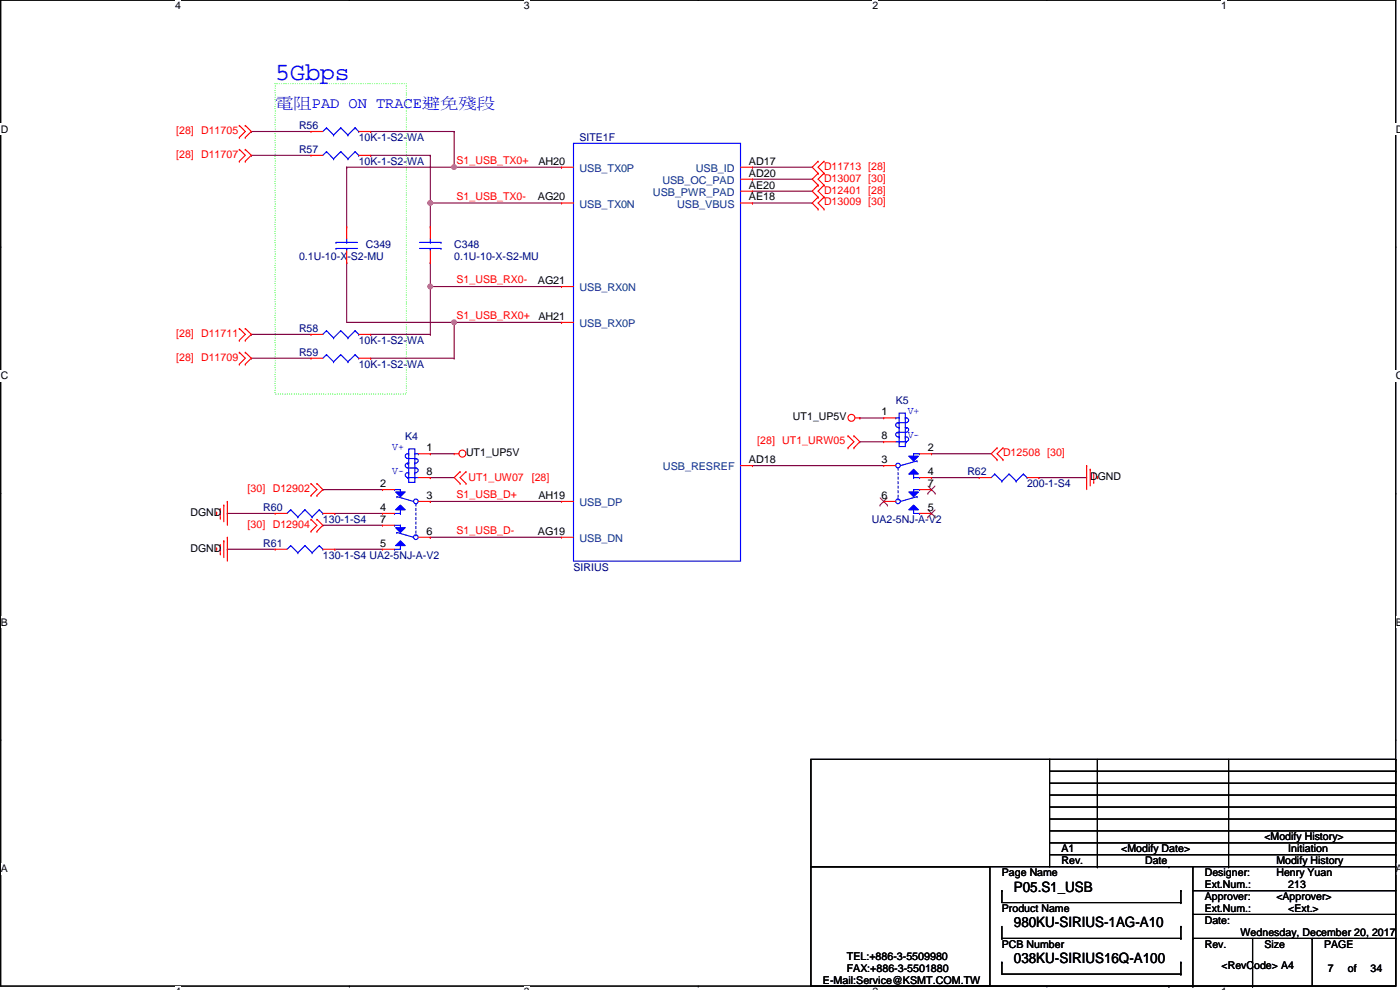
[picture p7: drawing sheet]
<svg xmlns="http://www.w3.org/2000/svg" width="420mm" height="297mm" viewBox="0 0 420 297" stroke-linecap="round" stroke-linejoin="round" font-family="sans-serif">
<path d="M.2 0h418.7v295.9h-418.7z" fill="none" stroke="#000" stroke-width=".34"/>
<g fill="#fff">
<path d="M52.5 0h1.8v3.5h-1.8z"/>
<path d="M52.5 295.9h1.8v1.2h-1.8z"/>
</g>
<g fill="#000">
<circle cx="104.8" cy="0" r=".17"/>
<circle cx="104.8" cy="295.9" r=".17"/>
</g>
<g fill="#fff">
<path d="M157.2 0h1.7v3.5h-1.7z"/>
<path d="M157.2 295.9h1.7v1.2h-1.7z"/>
</g>
<g fill="#000">
<circle cx="209.5" cy="0" r=".17"/>
<circle cx="209.5" cy="295.9" r=".17"/>
</g>
<g fill="#fff">
<path d="M261.9 0h1.7v3.5h-1.7z"/>
<path d="M261.9 295.9h1.7v1.2h-1.7z"/>
</g>
<g fill="#000">
<circle cx="314.2" cy="0" r=".17"/>
<circle cx="314.2" cy="295.9" r=".17"/>
</g>
<g fill="#fff">
<path d="M366.5 0h1.7v3.5h-1.7z"/>
<path d="M366.5 295.9h1.7v1.2h-1.7z"/>
<path d="M.2 37h2.2v3.5h-2.2z"/>
<path d="M418.9 37h1.3v3.5h-1.3z"/>
<path d="M.2 111h2.2v3.4h-2.2z"/>
<path d="M418.9 111h1.3v3.4h-1.3z"/>
</g>
<g fill="#000">
<circle cx=".2" cy="74" r=".17"/>
<circle cx="418.9" cy="74" r=".17"/>
</g>
<g fill="#fff">
<path d="M.2 184.9h2.1v3.5h-2.1z"/>
<path d="M418.9 184.9h1.3v3.5h-1.3z"/>
</g>
<g fill="#000">
<circle cx=".2" cy="148" r=".17"/>
<circle cx="418.9" cy="148" r=".17"/>
</g>
<g fill="#fff">
<path d="M.2 258.9h2.1v3.4h-2.1z"/>
<path d="M418.9 258.9h1.3v3.4h-1.3z"/>
</g>
<g fill="#000">
<circle cx=".2" cy="221.9" r=".17"/>
<circle cx="418.9" cy="221.9" r=".17"/>
</g>
<path d="M82.6 25.1h39.4v93.1h-39.4z" fill="none" stroke="#0f0" stroke-width=".34" stroke-dasharray="0 .7"/>
<path d="M129.1 86v14.3" fill="none" stroke="#800040" stroke-width=".34"/>
<circle cx="129.1" cy="100.3" r=".17" fill="#800040"/>
<path d="M111.2 100.3h17.9" fill="none" stroke="#800040" stroke-width=".34"/>
<circle cx="111.2" cy="100.3" r=".17" fill="#800040"/>
<path d="M136.3 96.7v10.8" fill="none" stroke="#800040" stroke-width=".34"/>
<circle cx="136.3" cy="107.5" r=".17" fill="#800040"/>
<path d="M111.2 107.5h25.1" fill="none" stroke="#800040" stroke-width=".34"/>
<circle cx="111.2" cy="107.5" r=".17" fill="#800040"/>
<path d="M136.3 96.7h32.2" fill="none" stroke="#800040" stroke-width=".34"/>
<circle cx="168.5" cy="96.7" r=".17" fill="#800040"/>
<path d="M129.1 46.6v14.3" fill="none" stroke="#800040" stroke-width=".34"/>
<circle cx="129.1" cy="46.6" r=".17" fill="#800040"/>
<path d="M111.2 46.6h17.9" fill="none" stroke="#800040" stroke-width=".34"/>
<circle cx="111.2" cy="46.6" r=".17" fill="#800040"/>
<path d="M136.3 39.5v10.7" fill="none" stroke="#800040" stroke-width=".34"/>
<circle cx="136.3" cy="39.5" r=".17" fill="#800040"/>
<path d="M111.2 39.5h25.1" fill="none" stroke="#800040" stroke-width=".34"/>
<circle cx="111.2" cy="39.5" r=".17" fill="#800040"/>
<path d="M136.3 50.2h32.2" fill="none" stroke="#800040" stroke-width=".34"/>
<circle cx="168.5" cy="50.2" r=".17" fill="#800040"/>
<path d="M75.4 39.5h17.9" fill="none" stroke="#800040" stroke-width=".34"/>
<circle cx="75.4" cy="39.5" r=".17" fill="#800040"/>
<path d="M75.4 100.3h17.9" fill="none" stroke="#800040" stroke-width=".34"/>
<circle cx="75.4" cy="100.3" r=".17" fill="#800040"/>
<path d="M75.4 46.6h17.9" fill="none" stroke="#800040" stroke-width=".34"/>
<circle cx="75.4" cy="46.6" r=".17" fill="#800040"/>
<path d="M75.4 107.5h17.9" fill="none" stroke="#800040" stroke-width=".34"/>
<circle cx="75.4" cy="107.5" r=".17" fill="#800040"/>
<path d="M129.1 60.9h39.4" fill="none" stroke="#800040" stroke-width=".34"/>
<circle cx="129.1" cy="60.9" r=".17" fill="#800040"/>
<circle cx="129.1" cy="60.9" r=".7" fill="#f0f"/>
<circle cx="129.1" cy="60.9" r=".7" fill="none" stroke="#f0f" stroke-width=".34"/>
<path d="M129.1 60.9v7.2" fill="none" stroke="#800040" stroke-width=".34"/>
<circle cx="129.1" cy="60.9" r=".17" fill="#800040"/>
<path d="M129.1 78.8v7.2" fill="none" stroke="#800040" stroke-width=".34"/>
<circle cx="129.1" cy="78.8" r=".17" fill="#800040"/>
<path d="M129.1 86h39.4" fill="none" stroke="#800040" stroke-width=".34"/>
<circle cx="129.1" cy="86" r=".17" fill="#800040"/>
<circle cx="129.1" cy="86" r=".7" fill="#f0f"/>
<circle cx="129.1" cy="86" r=".7" fill="none" stroke="#f0f" stroke-width=".34"/>
<path d="M104 50.2v17.9" fill="none" stroke="#800040" stroke-width=".34"/>
<circle cx="104" cy="50.2" r=".17" fill="#800040"/>
<path d="M104 78.8v17.9" fill="none" stroke="#800040" stroke-width=".34"/>
<circle cx="104" cy="78.8" r=".17" fill="#800040"/>
<path d="M104 96.7h32.3" fill="none" stroke="#800040" stroke-width=".34"/>
<circle cx="136.3" cy="96.7" r=".17" fill="#800040"/>
<circle cx="136.3" cy="96.7" r=".7" fill="#f0f"/>
<circle cx="136.3" cy="96.7" r=".7" fill="none" stroke="#f0f" stroke-width=".34"/>
<path d="M104 50.2h32.3" fill="none" stroke="#800040" stroke-width=".34"/>
<circle cx="136.3" cy="50.2" r=".17" fill="#800040"/>
<circle cx="136.3" cy="50.1" r=".7" fill="#f0f"/>
<circle cx="136.3" cy="50.1" r=".7" fill="none" stroke="#f0f" stroke-width=".34"/>
<path d="M96.9 146.9h17.9" fill="none" stroke="#800040" stroke-width=".34"/>
<circle cx="96.9" cy="146.9" r=".17" fill="#800040"/>
<path d="M129.1 143.3h7.2" fill="none" stroke="#800040" stroke-width=".34"/>
<circle cx="129.1" cy="143.3" r=".17" fill="#800040"/>
<path d="M129.1 136.1h7.2" fill="none" stroke="#800040" stroke-width=".34"/>
<circle cx="129.1" cy="136.1" r=".17" fill="#800040"/>
<path d="M129.1 150.5h39.4" fill="none" stroke="#800040" stroke-width=".34"/>
<circle cx="129.1" cy="150.5" r=".17" fill="#800040"/>
<path d="M68.2 154.1h14.4" fill="none" stroke="#800040" stroke-width=".34"/>
<circle cx="68.2" cy="154.1" r=".17" fill="#800040"/>
<path d="M100.5 154.1h14.3" fill="none" stroke="#800040" stroke-width=".34"/>
<circle cx="100.5" cy="154.1" r=".17" fill="#800040"/>
<path d="M68.2 164.8h14.4" fill="none" stroke="#800040" stroke-width=".34"/>
<circle cx="68.2" cy="164.8" r=".17" fill="#800040"/>
<path d="M100.5 164.8h14.3" fill="none" stroke="#800040" stroke-width=".34"/>
<circle cx="100.5" cy="164.8" r=".17" fill="#800040"/>
<path d="M129.1 161.2h39.4" fill="none" stroke="#800040" stroke-width=".34"/>
<circle cx="129.1" cy="161.2" r=".17" fill="#800040"/>
<path d="M96.9 157.6h17.9" fill="none" stroke="#800040" stroke-width=".34"/>
<circle cx="96.9" cy="157.6" r=".17" fill="#800040"/>
<path d="M225.8 50.2h17.9" fill="none" stroke="#800040" stroke-width=".34"/>
<circle cx="225.8" cy="50.2" r=".17" fill="#800040"/>
<path d="M225.8 53.8h17.9" fill="none" stroke="#800040" stroke-width=".34"/>
<circle cx="225.8" cy="53.8" r=".17" fill="#800040"/>
<path d="M225.8 57.4h17.9" fill="none" stroke="#800040" stroke-width=".34"/>
<circle cx="225.8" cy="57.4" r=".17" fill="#800040"/>
<path d="M225.8 60.9h17.9" fill="none" stroke="#800040" stroke-width=".34"/>
<circle cx="225.8" cy="60.9" r=".17" fill="#800040"/>
<path d="M279.6 136.1h17.9" fill="none" stroke="#800040" stroke-width=".34"/>
<circle cx="279.6" cy="136.1" r=".17" fill="#800040"/>
<path d="M258.1 125.4h7.1" fill="none" stroke="#800040" stroke-width=".34"/>
<circle cx="258.1" cy="125.4" r=".17" fill="#800040"/>
<path d="M258.1 132.5h7.1" fill="none" stroke="#800040" stroke-width=".34"/>
<circle cx="258.1" cy="132.5" r=".17" fill="#800040"/>
<path d="M225.8 139.7h39.4" fill="none" stroke="#800040" stroke-width=".34"/>
<circle cx="225.8" cy="139.7" r=".17" fill="#800040"/>
<path d="M279.6 143.3h14.3" fill="none" stroke="#800040" stroke-width=".34"/>
<circle cx="279.6" cy="143.3" r=".17" fill="#800040"/>
<path d="M311.8 143.3h14.3" fill="none" stroke="#800040" stroke-width=".34"/>
<circle cx="311.8" cy="143.3" r=".17" fill="#800040"/>
<path d="M136.3 136.1h1.4" fill="none" stroke="#f00" stroke-width=".34"/>
<circle cx="136.3" cy="136.1" r=".17" fill="#f00"/>
<g fill="none" stroke="#f00" stroke-width=".34">
<path d="M68.2 150.5v7.1"/>
<circle cx="138.8" cy="136.1" r="1.05"/>
</g>
<circle cx="68.2" cy="150.5" r=".17" fill="#f00"/>
<path d="M67.2 151.6v4.9" fill="none" stroke="#f00" stroke-width=".34"/>
<circle cx="67.2" cy="151.6" r=".17" fill="#f00"/>
<path d="M66.1 152.6v2.9" fill="none" stroke="#f00" stroke-width=".34"/>
<circle cx="66.1" cy="155.5" r=".17" fill="#f00"/>
<path d="M65 153.7v.7" fill="none" stroke="#f00" stroke-width=".34"/>
<circle cx="65" cy="153.7" r=".17" fill="#f00"/>
<path d="M68.2 161.2v7.2" fill="none" stroke="#f00" stroke-width=".34"/>
<circle cx="68.2" cy="161.2" r=".17" fill="#f00"/>
<path d="M67.2 162.3v5" fill="none" stroke="#f00" stroke-width=".34"/>
<circle cx="67.2" cy="162.3" r=".17" fill="#f00"/>
<path d="M66.1 163.4v2.8" fill="none" stroke="#f00" stroke-width=".34"/>
<circle cx="66.1" cy="166.2" r=".17" fill="#f00"/>
<path d="M65 164.4v.7" fill="none" stroke="#f00" stroke-width=".34"/>
<circle cx="65" cy="164.4" r=".17" fill="#f00"/>
<path d="M256.6 125.4h1.5" fill="none" stroke="#f00" stroke-width=".34"/>
<circle cx="258.1" cy="125.4" r=".17" fill="#f00"/>
<g fill="none" stroke="#f00" stroke-width=".34">
<path d="M326.1 139.7v7.2"/>
<circle cx="255.5" cy="125.4" r="1.04"/>
</g>
<circle cx="326.1" cy="139.7" r=".17" fill="#f00"/>
<path d="M327.2 140.8v5" fill="none" stroke="#f00" stroke-width=".34"/>
<circle cx="327.2" cy="140.8" r=".17" fill="#f00"/>
<path d="M328.2 141.9v2.8" fill="none" stroke="#f00" stroke-width=".34"/>
<circle cx="328.2" cy="144.7" r=".17" fill="#f00"/>
<path d="M329.3 143v.6" fill="none" stroke="#f00" stroke-width=".34"/>
<circle cx="329.3" cy="143" r=".17" fill="#f00"/>
<path d="M73.6 37.6l1.8 1.9" fill="none" stroke="#f00" stroke-width=".34"/>
<circle cx="73.6" cy="37.6" r=".17" fill="#f00"/>
<path d="M75.4 39.5l-1.8 1.7" fill="none" stroke="#f00" stroke-width=".34"/>
<circle cx="73.6" cy="41.2" r=".17" fill="#f00"/>
<path d="M73.6 39.5l-1.8 1.7" fill="none" stroke="#f00" stroke-width=".34"/>
<circle cx="71.8" cy="41.2" r=".17" fill="#f00"/>
<path d="M71.8 37.6l1.8 1.9" fill="none" stroke="#f00" stroke-width=".34"/>
<circle cx="71.8" cy="37.6" r=".17" fill="#f00"/>
<path d="M73.6 105.7l1.8 1.8" fill="none" stroke="#f00" stroke-width=".34"/>
<circle cx="73.6" cy="105.7" r=".17" fill="#f00"/>
<path d="M75.4 107.5l-1.8 1.8" fill="none" stroke="#f00" stroke-width=".34"/>
<circle cx="73.6" cy="109.3" r=".17" fill="#f00"/>
<path d="M73.6 107.5l-1.8 1.8" fill="none" stroke="#f00" stroke-width=".34"/>
<circle cx="71.8" cy="109.3" r=".17" fill="#f00"/>
<path d="M71.8 105.7l1.8 1.8" fill="none" stroke="#f00" stroke-width=".34"/>
<circle cx="71.8" cy="105.7" r=".17" fill="#f00"/>
<path d="M95.1 145.1l1.8 1.8" fill="none" stroke="#f00" stroke-width=".34"/>
<circle cx="95.1" cy="145.1" r=".17" fill="#f00"/>
<path d="M96.9 146.9l-1.8 1.8" fill="none" stroke="#f00" stroke-width=".34"/>
<circle cx="95.1" cy="148.7" r=".17" fill="#f00"/>
<path d="M95.1 146.9l-1.8 1.8" fill="none" stroke="#f00" stroke-width=".34"/>
<circle cx="93.3" cy="148.7" r=".17" fill="#f00"/>
<path d="M93.3 145.1l1.8 1.8" fill="none" stroke="#f00" stroke-width=".34"/>
<circle cx="93.3" cy="145.1" r=".17" fill="#f00"/>
<path d="M73.6 44.8l1.8 1.8" fill="none" stroke="#f00" stroke-width=".34"/>
<circle cx="73.6" cy="44.8" r=".17" fill="#f00"/>
<path d="M75.4 46.6l-1.8 1.8" fill="none" stroke="#f00" stroke-width=".34"/>
<circle cx="73.6" cy="48.4" r=".17" fill="#f00"/>
<path d="M73.6 46.6l-1.8 1.8" fill="none" stroke="#f00" stroke-width=".34"/>
<circle cx="71.8" cy="48.4" r=".17" fill="#f00"/>
<path d="M71.8 44.8l1.8 1.8" fill="none" stroke="#f00" stroke-width=".34"/>
<circle cx="71.8" cy="44.8" r=".17" fill="#f00"/>
<path d="M73.6 98.6l1.8 1.7" fill="none" stroke="#f00" stroke-width=".34"/>
<circle cx="73.6" cy="98.6" r=".17" fill="#f00"/>
<path d="M75.4 100.3l-1.8 1.8" fill="none" stroke="#f00" stroke-width=".34"/>
<circle cx="73.6" cy="102.1" r=".17" fill="#f00"/>
<path d="M73.6 100.3l-1.8 1.8" fill="none" stroke="#f00" stroke-width=".34"/>
<circle cx="71.8" cy="102.1" r=".17" fill="#f00"/>
<path d="M71.8 98.6l1.8 1.7" fill="none" stroke="#f00" stroke-width=".34"/>
<circle cx="71.8" cy="98.6" r=".17" fill="#f00"/>
<path d="M138.1 141.5l-1.8 1.8" fill="none" stroke="#f00" stroke-width=".34"/>
<circle cx="138.1" cy="141.5" r=".17" fill="#f00"/>
<path d="M136.3 143.3l1.8 1.8" fill="none" stroke="#f00" stroke-width=".34"/>
<circle cx="138.1" cy="145.1" r=".17" fill="#f00"/>
<path d="M138.1 143.3l1.8 1.8" fill="none" stroke="#f00" stroke-width=".34"/>
<circle cx="139.9" cy="145.1" r=".17" fill="#f00"/>
<path d="M139.9 141.5l-1.8 1.8" fill="none" stroke="#f00" stroke-width=".34"/>
<circle cx="139.9" cy="141.5" r=".17" fill="#f00"/>
<path d="M95.1 155.8l1.8 1.8" fill="none" stroke="#f00" stroke-width=".34"/>
<circle cx="95.1" cy="155.8" r=".17" fill="#f00"/>
<path d="M96.9 157.6l-1.8 1.8" fill="none" stroke="#f00" stroke-width=".34"/>
<circle cx="95.1" cy="159.4" r=".17" fill="#f00"/>
<path d="M95.1 157.6l-1.8 1.8" fill="none" stroke="#f00" stroke-width=".34"/>
<circle cx="93.3" cy="159.4" r=".17" fill="#f00"/>
<path d="M93.3 155.8l1.8 1.8" fill="none" stroke="#f00" stroke-width=".34"/>
<circle cx="93.3" cy="155.8" r=".17" fill="#f00"/>
<path d="M245.5 48.4l-1.8 1.8" fill="none" stroke="#f00" stroke-width=".34"/>
<circle cx="245.5" cy="48.4" r=".17" fill="#f00"/>
<path d="M243.7 50.2l1.8 1.8" fill="none" stroke="#f00" stroke-width=".34"/>
<circle cx="245.5" cy="52" r=".17" fill="#f00"/>
<path d="M245.5 50.2l1.8 1.8" fill="none" stroke="#f00" stroke-width=".34"/>
<circle cx="247.3" cy="52" r=".17" fill="#f00"/>
<path d="M247.3 48.4l-1.8 1.8" fill="none" stroke="#f00" stroke-width=".34"/>
<circle cx="247.3" cy="48.4" r=".17" fill="#f00"/>
<path d="M245.5 52l-1.8 1.8" fill="none" stroke="#f00" stroke-width=".34"/>
<circle cx="245.5" cy="52" r=".17" fill="#f00"/>
<path d="M243.7 53.8l1.8 1.7" fill="none" stroke="#f00" stroke-width=".34"/>
<circle cx="245.5" cy="55.5" r=".17" fill="#f00"/>
<path d="M245.5 53.8l1.8 1.7" fill="none" stroke="#f00" stroke-width=".34"/>
<circle cx="247.3" cy="55.5" r=".17" fill="#f00"/>
<path d="M247.3 52l-1.8 1.8" fill="none" stroke="#f00" stroke-width=".34"/>
<circle cx="247.3" cy="52" r=".17" fill="#f00"/>
<path d="M245.5 55.5l-1.8 1.9" fill="none" stroke="#f00" stroke-width=".34"/>
<circle cx="245.5" cy="55.5" r=".17" fill="#f00"/>
<path d="M243.7 57.4l1.8 1.7" fill="none" stroke="#f00" stroke-width=".34"/>
<circle cx="245.5" cy="59.1" r=".17" fill="#f00"/>
<path d="M245.5 57.4l1.8 1.7" fill="none" stroke="#f00" stroke-width=".34"/>
<circle cx="247.3" cy="59.1" r=".17" fill="#f00"/>
<path d="M247.3 55.5l-1.8 1.9" fill="none" stroke="#f00" stroke-width=".34"/>
<circle cx="247.3" cy="55.5" r=".17" fill="#f00"/>
<path d="M245.5 59.1l-1.8 1.8" fill="none" stroke="#f00" stroke-width=".34"/>
<circle cx="245.5" cy="59.1" r=".17" fill="#f00"/>
<path d="M243.7 60.9l1.8 1.8" fill="none" stroke="#f00" stroke-width=".34"/>
<circle cx="245.5" cy="62.7" r=".17" fill="#f00"/>
<path d="M245.5 60.9l1.8 1.8" fill="none" stroke="#f00" stroke-width=".34"/>
<circle cx="247.3" cy="62.7" r=".17" fill="#f00"/>
<path d="M247.3 59.1l-1.8 1.8" fill="none" stroke="#f00" stroke-width=".34"/>
<circle cx="247.3" cy="59.1" r=".17" fill="#f00"/>
<path d="M256.3 130.8l1.8 1.7" fill="none" stroke="#f00" stroke-width=".34"/>
<circle cx="256.3" cy="130.8" r=".17" fill="#f00"/>
<path d="M258.1 132.5l-1.8 1.9" fill="none" stroke="#f00" stroke-width=".34"/>
<circle cx="256.3" cy="134.4" r=".17" fill="#f00"/>
<path d="M256.3 132.5l-1.8 1.9" fill="none" stroke="#f00" stroke-width=".34"/>
<circle cx="254.5" cy="134.4" r=".17" fill="#f00"/>
<path d="M254.5 130.8l1.8 1.7" fill="none" stroke="#f00" stroke-width=".34"/>
<circle cx="254.5" cy="130.8" r=".17" fill="#f00"/>
<path d="M299.2 134.4l-1.7 1.7" fill="none" stroke="#f00" stroke-width=".34"/>
<circle cx="299.2" cy="134.4" r=".17" fill="#f00"/>
<path d="M297.5 136.1l1.7 1.8" fill="none" stroke="#f00" stroke-width=".34"/>
<circle cx="299.2" cy="137.9" r=".17" fill="#f00"/>
<path d="M299.2 136.1l1.8 1.8" fill="none" stroke="#f00" stroke-width=".34"/>
<circle cx="301" cy="137.9" r=".17" fill="#f00"/>
<path d="M301 134.4l-1.8 1.7" fill="none" stroke="#f00" stroke-width=".34"/>
<circle cx="301" cy="134.4" r=".17" fill="#f00"/>
<g fill="none" stroke="#000" stroke-width=".34">
<path d="M243.4 227.8h71.6v32.3h-71.6zM315 227.8h103.9v32.3M315 238.5h103.9M315 235h103.9M315 231.4h103.9M329.3 227.8v32.3M368.7 227.8v32.3M315 256.5h103.9M315 252.9h103.9M315 249.3h103.9M315 245.7h103.9M315 242.1h103.9"/>
<path d="M243.4 260.1h53.7v35.8h-53.7zM300.7 267.2v3.6h53.7v-3.6M300.7 278v3.6h53.7v-3.6M315 260.1h43M358 267.2h60.9v7.2h-60.9zM358 260.1h60.9v7.1h-60.9zM358 274.4v7.2M418.9 274.4v7.2M289.9 295.9h68.1M300.7 288.7v3.6h53.7v-3.6M358 281.6h60.9v14.3h-60.9zM375.9 281.6v14.3"/>
<path d="M393.8 281.6v14.3"/>
</g>
<g fill="#000">
<circle cx="418.9" cy="231.4" r=".17"/>
<circle cx="418.9" cy="227.8" r=".17"/>
<circle cx="418.9" cy="238.5" r=".17"/>
<circle cx="418.9" cy="235" r=".17"/>
<circle cx="418.9" cy="249.3" r=".17"/>
<circle cx="418.9" cy="245.7" r=".17"/>
<circle cx="418.9" cy="242.1" r=".17"/>
<circle cx="418.9" cy="252.9" r=".17"/>
<circle cx="418.9" cy="256.5" r=".17"/>
<circle cx="300.7" cy="267.2" r=".17"/>
<circle cx="329.3" cy="260.1" r=".17"/>
<circle cx="350.8" cy="260.1" r=".17"/>
<circle cx="354.4" cy="270.8" r=".17"/>
<circle cx="354.4" cy="267.2" r=".17"/>
<circle cx="354.4" cy="278" r=".17"/>
<circle cx="358" cy="260.1" r=".17"/>
<circle cx="368.7" cy="260.1" r=".17"/>
<circle cx="418.9" cy="260.1" r=".17"/>
<circle cx="300.7" cy="288.7" r=".17"/>
<circle cx="300.7" cy="281.6" r=".17"/>
<circle cx="350.8" cy="295.9" r=".17"/>
<circle cx="354.4" cy="292.3" r=".17"/>
<circle cx="354.4" cy="281.6" r=".17"/>
<circle cx="354.4" cy="288.7" r=".17"/>
<circle cx="358" cy="281.6" r=".17"/>
<circle cx="358" cy="295.9" r=".17"/>
<circle cx="375.9" cy="295.9" r=".17"/>
<circle cx="393.8" cy="281.6" r=".17"/>
<circle cx="418.9" cy="281.6" r=".17"/>
</g>
<path d="M98 99.2l-1.1 1.1" fill="none" stroke="#00f" stroke-width=".34"/>
<circle cx="98" cy="99.2" r=".17" fill="#00f"/>
<path d="M98 99.2l2.1 2.2" fill="none" stroke="#00f" stroke-width=".34"/>
<circle cx="100.1" cy="101.4" r=".17" fill="#00f"/>
<path d="M102.3 99.2l-2.2 2.2" fill="none" stroke="#00f" stroke-width=".34"/>
<circle cx="102.3" cy="99.2" r=".17" fill="#00f"/>
<path d="M102.3 99.2l2.1 2.2" fill="none" stroke="#00f" stroke-width=".34"/>
<circle cx="104.4" cy="101.4" r=".17" fill="#00f"/>
<path d="M106.6 99.2l-2.2 2.2" fill="none" stroke="#00f" stroke-width=".34"/>
<circle cx="106.6" cy="99.2" r=".17" fill="#00f"/>
<path d="M106.6 99.2l1 1.1" fill="none" stroke="#00f" stroke-width=".34"/>
<circle cx="107.6" cy="100.3" r=".17" fill="#00f"/>
<path d="M93.3 100.3h3.6" fill="none" stroke="#f00" stroke-width=".34"/>
<circle cx="93.3" cy="100.3" r=".17" fill="#f00"/>
<path d="M107.6 100.3h3.6" fill="none" stroke="#f00" stroke-width=".34"/>
<circle cx="111.2" cy="100.3" r=".17" fill="#f00"/>
<path d="M98 38.4l-1.1 1.1" fill="none" stroke="#00f" stroke-width=".34"/>
<circle cx="98" cy="38.4" r=".17" fill="#00f"/>
<path d="M98 38.4l2.1 2.1" fill="none" stroke="#00f" stroke-width=".34"/>
<circle cx="100.1" cy="40.5" r=".17" fill="#00f"/>
<path d="M102.3 38.4l-2.2 2.1" fill="none" stroke="#00f" stroke-width=".34"/>
<circle cx="102.3" cy="38.4" r=".17" fill="#00f"/>
<path d="M102.3 38.4l2.1 2.1" fill="none" stroke="#00f" stroke-width=".34"/>
<circle cx="104.4" cy="40.5" r=".17" fill="#00f"/>
<path d="M106.6 38.4l-2.2 2.1" fill="none" stroke="#00f" stroke-width=".34"/>
<circle cx="106.6" cy="38.4" r=".17" fill="#00f"/>
<path d="M106.6 38.4l1 1.1" fill="none" stroke="#00f" stroke-width=".34"/>
<circle cx="107.6" cy="39.5" r=".17" fill="#00f"/>
<path d="M93.3 39.5h3.6" fill="none" stroke="#f00" stroke-width=".34"/>
<circle cx="93.3" cy="39.5" r=".17" fill="#f00"/>
<path d="M107.6 39.5h3.6" fill="none" stroke="#f00" stroke-width=".34"/>
<circle cx="111.2" cy="39.5" r=".17" fill="#f00"/>
<path d="M98 106.4l-1.1 1.1" fill="none" stroke="#00f" stroke-width=".34"/>
<circle cx="98" cy="106.4" r=".17" fill="#00f"/>
<path d="M98 106.4l2.1 2.1" fill="none" stroke="#00f" stroke-width=".34"/>
<circle cx="100.1" cy="108.5" r=".17" fill="#00f"/>
<path d="M102.3 106.4l-2.2 2.1" fill="none" stroke="#00f" stroke-width=".34"/>
<circle cx="102.3" cy="106.4" r=".17" fill="#00f"/>
<path d="M102.3 106.4l2.1 2.1" fill="none" stroke="#00f" stroke-width=".34"/>
<circle cx="104.4" cy="108.5" r=".17" fill="#00f"/>
<path d="M106.6 106.4l-2.2 2.1" fill="none" stroke="#00f" stroke-width=".34"/>
<circle cx="106.6" cy="106.4" r=".17" fill="#00f"/>
<path d="M106.6 106.4l1 1.1" fill="none" stroke="#00f" stroke-width=".34"/>
<circle cx="107.6" cy="107.5" r=".17" fill="#00f"/>
<path d="M93.3 107.5h3.6" fill="none" stroke="#f00" stroke-width=".34"/>
<circle cx="93.3" cy="107.5" r=".17" fill="#f00"/>
<path d="M107.6 107.5h3.6" fill="none" stroke="#f00" stroke-width=".34"/>
<circle cx="111.2" cy="107.5" r=".17" fill="#f00"/>
<path d="M271.7 131.1h.3" fill="none" stroke="#00f" stroke-width=".34"/>
<circle cx="271.7" cy="131.1" r=".17" fill="#00f"/>
<path d="M269.5 126.8h2.5" fill="none" stroke="#00f" stroke-width=".34"/>
<circle cx="269.5" cy="126.8" r=".17" fill="#00f"/>
<path d="M271.7 128.3h.3M272 131.1a.7 .7 0 0 1 .7 .7 .7 .7 0 0 1-.7 .7" fill="none" stroke="#00f" stroke-width=".34"/>
<circle cx="272" cy="128.3" r=".17" fill="#00f"/>
<path d="M271.7 125.4h.3" fill="none" stroke="#00f" stroke-width=".34"/>
<circle cx="271.7" cy="125.4" r=".17" fill="#00f"/>
<path d="M269.5 129.7h2.5" fill="none" stroke="#00f" stroke-width=".34"/>
<circle cx="269.5" cy="129.7" r=".17" fill="#00f"/>
<path d="M269.9 124h1.8v10h-1.8zM269.9 132.5h2.1" fill="none" stroke="#00f" stroke-width=".34"/>
<circle cx="272" cy="132.5" r=".17" fill="#00f"/>
<path d="M269.5 131.1h.4" fill="none" stroke="#00f" stroke-width=".34"/>
<circle cx="269.9" cy="131.1" r=".17" fill="#00f"/>
<path d="M269.5 129.7a.68 .68 0 0 0-.7 .7 .68 .68 0 0 0 .7 .7M269.5 126.8a.7 .7 0 0 0-.7 .7 .7 .7 0 0 0 .7 .7M269.5 128.3h.4M272 128.3a.7 .7 0 0 1 .7 .7 .7 .7 0 0 1-.7 .7M272 125.4a.7 .7 0 0 1 .7 .7 .7 .7 0 0 1-.7 .7" fill="none" stroke="#00f" stroke-width=".34"/>
<circle cx="269.9" cy="128.3" r=".17" fill="#00f"/>
<path d="M268.8 125.4h1.1" fill="none" stroke="#00f" stroke-width=".34"/>
<circle cx="268.8" cy="125.4" r=".17" fill="#00f"/>
<path d="M268.8 132.5h1.1" fill="none" stroke="#00f" stroke-width=".34"/>
<circle cx="269.9" cy="132.5" r=".17" fill="#00f"/>
<path d="M274.2 136.1h1.8" fill="none" stroke="#00f" stroke-width=".34"/>
<circle cx="276" cy="136.1" r=".17" fill="#00f"/>
<path d="M274.2 143.3h1.8" fill="none" stroke="#00f" stroke-width=".34"/>
<circle cx="276" cy="143.3" r=".17" fill="#00f"/>
<path d="M272.7 136.9h2.9l-1.4 1.4z" fill="#00f"/>
<path d="M272.7 136.9h2.9l-1.4 1.4zM274.2 136.1v2.2" fill="none" stroke="#00f" stroke-width=".34"/>
<circle cx="274.2" cy="136.1" r=".17" fill="#00f"/>
<path d="M274.2 142.2v1.1" fill="none" stroke="#00f" stroke-width=".34"/>
<circle cx="274.2" cy="143.3" r=".17" fill="#00f"/>
<g fill="none" stroke="#00f" stroke-width=".34">
<path d="M275.2 138.3l-5 1.4"/>
<circle cx="269.5" cy="139.7" r=".7"/>
</g>
<circle cx="275.2" cy="138.3" r=".17" fill="#00f"/>
<path d="M272.7 142.2l1.5-1.4 1.4 1.4z" fill="#00f"/>
<g fill="none" stroke="#00f" stroke-width=".34">
<path d="M272.7 142.2l1.5-1.4 1.4 1.4zM275.2 149l-5 1.5"/>
<circle cx="269.5" cy="150.4" r=".7"/>
</g>
<circle cx="275.2" cy="149" r=".17" fill="#00f"/>
<path d="M272.7 147.6h2.9l-1.4 1.4z" fill="#00f"/>
<path d="M272.7 147.6h2.9l-1.4 1.4z" fill="none" stroke="#00f" stroke-width=".34"/>
<path d="M272.7 153l1.5-1.4 1.4 1.4z" fill="#00f"/>
<path d="M272.7 153l1.5-1.4 1.4 1.4zM274.2 146.9v2.1" fill="none" stroke="#00f" stroke-width=".34"/>
<circle cx="274.2" cy="146.9" r=".17" fill="#00f"/>
<path d="M274.2 146.9h1.8" fill="none" stroke="#00f" stroke-width=".34"/>
<circle cx="276" cy="146.9" r=".17" fill="#00f"/>
<path d="M274.2 154.1h1.8" fill="none" stroke="#00f" stroke-width=".34"/>
<circle cx="276" cy="154.1" r=".17" fill="#00f"/>
<path d="M274.2 151.9v2.2" fill="none" stroke="#00f" stroke-width=".34"/>
<circle cx="274.2" cy="151.9" r=".17" fill="#00f"/>
<path d="M269.5 140.4v9.3" fill="none" stroke="#00f" stroke-width=".34" stroke-dasharray=".7 .7"/>
<circle cx="269.5" cy="149.7" r=".17" fill="#00f" stroke-dasharray=".7 .7"/>
<path d="M265.2 125.4h3.6" fill="none" stroke="#f00" stroke-width=".34"/>
<circle cx="265.2" cy="125.4" r=".17" fill="#f00"/>
<path d="M276 146.9h3.6" fill="none" stroke="#f00" stroke-width=".34"/>
<circle cx="279.6" cy="146.9" r=".17" fill="#f00"/>
<path d="M278.5 148h.1M278.5 145.8l2.2 2.2M280.6 145.8l-2.1 2.2M280.7 148h.1" fill="none" stroke="#804000" stroke-width=".3"/>
<path d="M276 136.1h3.6" fill="none" stroke="#f00" stroke-width=".34"/>
<circle cx="279.6" cy="136.1" r=".17" fill="#f00"/>
<path d="M276 143.3h3.6" fill="none" stroke="#f00" stroke-width=".34"/>
<circle cx="279.6" cy="143.3" r=".17" fill="#f00"/>
<path d="M265.2 132.5h3.6" fill="none" stroke="#f00" stroke-width=".34"/>
<circle cx="265.2" cy="132.5" r=".17" fill="#f00"/>
<path d="M265.2 150.5h3.6" fill="none" stroke="#f00" stroke-width=".34"/>
<circle cx="265.2" cy="150.5" r=".17" fill="#f00"/>
<path d="M264.1 151.6h.1M264.1 149.4l2.2 2.2M266.3 149.4l-2.2 2.2M266.3 151.6h.1" fill="none" stroke="#804000" stroke-width=".3"/>
<path d="M276 154.1h3.6" fill="none" stroke="#f00" stroke-width=".34"/>
<circle cx="279.6" cy="154.1" r=".17" fill="#f00"/>
<path d="M278.5 155.2h.1M278.5 153l2.2 2.2M280.6 153l-2.1 2.2M280.7 155.2h.1" fill="none" stroke="#804000" stroke-width=".3"/>
<path d="M265.2 139.7h3.6" fill="none" stroke="#f00" stroke-width=".34"/>
<circle cx="265.2" cy="139.7" r=".17" fill="#f00"/>
<path d="M122.3 141.9h.4" fill="none" stroke="#00f" stroke-width=".34"/>
<circle cx="122.7" cy="141.9" r=".17" fill="#00f"/>
<path d="M122.3 137.6h2.5" fill="none" stroke="#00f" stroke-width=".34"/>
<circle cx="124.8" cy="137.6" r=".17" fill="#00f"/>
<path d="M122.3 139h.4M122.3 141.9a.7 .7 0 0 0-.7 .7 .7 .7 0 0 0 .7 .7" fill="none" stroke="#00f" stroke-width=".34"/>
<circle cx="122.3" cy="139" r=".17" fill="#00f"/>
<path d="M122.3 136.1h.4" fill="none" stroke="#00f" stroke-width=".34"/>
<circle cx="122.7" cy="136.1" r=".17" fill="#00f"/>
<path d="M122.3 140.4h2.5" fill="none" stroke="#00f" stroke-width=".34"/>
<circle cx="124.8" cy="140.4" r=".17" fill="#00f"/>
<path d="M122.7 134.7h1.8v10h-1.8zM122.3 143.3h2.2" fill="none" stroke="#00f" stroke-width=".34"/>
<circle cx="122.3" cy="143.3" r=".17" fill="#00f"/>
<path d="M124.5 141.9h.3" fill="none" stroke="#00f" stroke-width=".34"/>
<circle cx="124.5" cy="141.9" r=".17" fill="#00f"/>
<path d="M122.3 139a.7 .7 0 0 0-.7 .7 .7 .7 0 0 0 .7 .7M122.3 136.1a.7 .7 0 0 0-.7 .7 .7 .7 0 0 0 .7 .7M124.8 137.6a.73 .73 0 0 1 .7 .9 .73 .73 0 0 1-1 .5M124.8 140.4a.7 .7 0 0 1 .7 .7 .7 .7 0 0 1-.7 .7" fill="none" stroke="#00f" stroke-width=".34"/>
<circle cx="124.5" cy="139" r=".17" fill="#00f"/>
<path d="M124.5 136.1h1" fill="none" stroke="#00f" stroke-width=".34"/>
<circle cx="125.5" cy="136.1" r=".17" fill="#00f"/>
<path d="M124.5 143.3h1" fill="none" stroke="#00f" stroke-width=".34"/>
<circle cx="124.5" cy="143.3" r=".17" fill="#00f"/>
<path d="M118.4 146.9h1.8" fill="none" stroke="#00f" stroke-width=".34"/>
<circle cx="118.4" cy="146.9" r=".17" fill="#00f"/>
<path d="M118.4 154.1h1.8" fill="none" stroke="#00f" stroke-width=".34"/>
<circle cx="118.4" cy="154.1" r=".17" fill="#00f"/>
<path d="M118.7 147.6h2.9l-1.4 1.4z" fill="#00f"/>
<path d="M118.7 147.6h2.9l-1.4 1.4zM120.2 146.9v2.1" fill="none" stroke="#00f" stroke-width=".34"/>
<circle cx="120.2" cy="146.9" r=".17" fill="#00f"/>
<path d="M120.2 153v1.1" fill="none" stroke="#00f" stroke-width=".34"/>
<circle cx="120.2" cy="154.1" r=".17" fill="#00f"/>
<g fill="none" stroke="#00f" stroke-width=".34">
<path d="M119.1 149l5 1.5"/>
<circle cx="124.8" cy="150.4" r=".7"/>
</g>
<circle cx="119.1" cy="149" r=".17" fill="#00f"/>
<path d="M118.7 153l1.5-1.4 1.4 1.4z" fill="#00f"/>
<g fill="none" stroke="#00f" stroke-width=".34">
<path d="M118.7 153l1.5-1.4 1.4 1.4zM119.1 159.8l5 1.4"/>
<circle cx="124.8" cy="161.2" r=".7"/>
</g>
<circle cx="119.1" cy="159.8" r=".17" fill="#00f"/>
<path d="M118.7 158.3h2.9l-1.4 1.5z" fill="#00f"/>
<path d="M118.7 158.3h2.9l-1.4 1.5z" fill="none" stroke="#00f" stroke-width=".34"/>
<path d="M118.7 163.7l1.5-1.4 1.4 1.4z" fill="#00f"/>
<path d="M120.2 157.6v2.2M118.7 163.7l1.5-1.4 1.4 1.4z" fill="none" stroke="#00f" stroke-width=".34"/>
<circle cx="120.2" cy="157.6" r=".17" fill="#00f"/>
<path d="M118.4 157.6h1.8" fill="none" stroke="#00f" stroke-width=".34"/>
<circle cx="118.4" cy="157.6" r=".17" fill="#00f"/>
<path d="M118.4 164.8h1.8" fill="none" stroke="#00f" stroke-width=".34"/>
<circle cx="118.4" cy="164.8" r=".17" fill="#00f"/>
<path d="M120.2 162.6v2.2" fill="none" stroke="#00f" stroke-width=".34"/>
<circle cx="120.2" cy="162.6" r=".17" fill="#00f"/>
<path d="M124.8 151.2v9.3" fill="none" stroke="#00f" stroke-width=".34" stroke-dasharray=".7 .7"/>
<circle cx="124.8" cy="160.5" r=".17" fill="#00f" stroke-dasharray=".7 .7"/>
<path d="M125.5 136.1h3.6" fill="none" stroke="#f00" stroke-width=".34"/>
<circle cx="129.1" cy="136.1" r=".17" fill="#f00"/>
<path d="M114.8 157.6h3.6" fill="none" stroke="#f00" stroke-width=".34"/>
<circle cx="114.8" cy="157.6" r=".17" fill="#f00"/>
<path d="M114.8 146.9h3.6" fill="none" stroke="#f00" stroke-width=".34"/>
<circle cx="114.8" cy="146.9" r=".17" fill="#f00"/>
<path d="M114.8 154.1h3.6" fill="none" stroke="#f00" stroke-width=".34"/>
<circle cx="114.8" cy="154.1" r=".17" fill="#f00"/>
<path d="M125.5 143.3h3.6" fill="none" stroke="#f00" stroke-width=".34"/>
<circle cx="129.1" cy="143.3" r=".17" fill="#f00"/>
<path d="M125.5 161.2h3.6" fill="none" stroke="#f00" stroke-width=".34"/>
<circle cx="129.1" cy="161.2" r=".17" fill="#f00"/>
<path d="M114.8 164.8h3.6" fill="none" stroke="#f00" stroke-width=".34"/>
<circle cx="114.8" cy="164.8" r=".17" fill="#f00"/>
<path d="M125.5 150.5h3.6" fill="none" stroke="#f00" stroke-width=".34"/>
<circle cx="129.1" cy="150.5" r=".17" fill="#f00"/>
<path d="M129.1 74.5v.8" fill="none" stroke="#00f" stroke-width=".34"/>
<circle cx="129.1" cy="74.5" r=".17" fill="#00f"/>
<path d="M125.9 72.7h6.5" fill="none" stroke="#00f" stroke-width=".34"/>
<circle cx="132.4" cy="72.7" r=".17" fill="#00f"/>
<path d="M125.9 74.5h6.5" fill="none" stroke="#00f" stroke-width=".34"/>
<circle cx="132.4" cy="74.5" r=".17" fill="#00f"/>
<path d="M129.1 71.7v1" fill="none" stroke="#00f" stroke-width=".34"/>
<circle cx="129.1" cy="72.7" r=".17" fill="#00f"/>
<path d="M129.1 75.3v3.5" fill="none" stroke="#f00" stroke-width=".34"/>
<circle cx="129.1" cy="78.8" r=".17" fill="#f00"/>
<path d="M129.1 68.1v3.6" fill="none" stroke="#f00" stroke-width=".34"/>
<circle cx="129.1" cy="68.1" r=".17" fill="#f00"/>
<path d="M87.2 153l-1.1 1.1" fill="none" stroke="#00f" stroke-width=".34"/>
<circle cx="87.2" cy="153" r=".17" fill="#00f"/>
<path d="M87.2 153l2.2 2.1" fill="none" stroke="#00f" stroke-width=".34"/>
<circle cx="89.4" cy="155.1" r=".17" fill="#00f"/>
<path d="M91.5 153l-2.1 2.1" fill="none" stroke="#00f" stroke-width=".34"/>
<circle cx="91.5" cy="153" r=".17" fill="#00f"/>
<path d="M91.5 153l2.2 2.1" fill="none" stroke="#00f" stroke-width=".34"/>
<circle cx="93.7" cy="155.1" r=".17" fill="#00f"/>
<path d="M95.8 153l-2.1 2.1" fill="none" stroke="#00f" stroke-width=".34"/>
<circle cx="95.8" cy="153" r=".17" fill="#00f"/>
<path d="M95.8 153l1.1 1.1" fill="none" stroke="#00f" stroke-width=".34"/>
<circle cx="96.9" cy="154.1" r=".17" fill="#00f"/>
<path d="M82.6 154.1h3.5" fill="none" stroke="#f00" stroke-width=".34"/>
<circle cx="82.6" cy="154.1" r=".17" fill="#f00"/>
<path d="M96.9 154.1h3.6" fill="none" stroke="#f00" stroke-width=".34"/>
<circle cx="100.5" cy="154.1" r=".17" fill="#f00"/>
<path d="M298.5 142.2l-1 1.1" fill="none" stroke="#00f" stroke-width=".34"/>
<circle cx="298.5" cy="142.2" r=".17" fill="#00f"/>
<path d="M298.5 142.2l2.2 2.2" fill="none" stroke="#00f" stroke-width=".34"/>
<circle cx="300.7" cy="144.4" r=".17" fill="#00f"/>
<path d="M302.8 142.2l-2.1 2.2" fill="none" stroke="#00f" stroke-width=".34"/>
<circle cx="302.8" cy="142.2" r=".17" fill="#00f"/>
<path d="M302.8 142.2l2.2 2.2" fill="none" stroke="#00f" stroke-width=".34"/>
<circle cx="305" cy="144.4" r=".17" fill="#00f"/>
<path d="M307.1 142.2l-2.1 2.2" fill="none" stroke="#00f" stroke-width=".34"/>
<circle cx="307.1" cy="142.2" r=".17" fill="#00f"/>
<path d="M307.1 142.2l1.1 1.1" fill="none" stroke="#00f" stroke-width=".34"/>
<circle cx="308.2" cy="143.3" r=".17" fill="#00f"/>
<path d="M293.9 143.3h3.6" fill="none" stroke="#f00" stroke-width=".34"/>
<circle cx="293.9" cy="143.3" r=".17" fill="#f00"/>
<path d="M308.2 143.3h3.6" fill="none" stroke="#f00" stroke-width=".34"/>
<circle cx="311.8" cy="143.3" r=".17" fill="#f00"/>
<path d="M98 45.5l-1.1 1.1" fill="none" stroke="#00f" stroke-width=".34"/>
<circle cx="98" cy="45.5" r=".17" fill="#00f"/>
<path d="M98 45.5l2.1 2.2" fill="none" stroke="#00f" stroke-width=".34"/>
<circle cx="100.1" cy="47.7" r=".17" fill="#00f"/>
<path d="M102.3 45.5l-2.2 2.2" fill="none" stroke="#00f" stroke-width=".34"/>
<circle cx="102.3" cy="45.5" r=".17" fill="#00f"/>
<path d="M102.3 45.5l2.1 2.2" fill="none" stroke="#00f" stroke-width=".34"/>
<circle cx="104.4" cy="47.7" r=".17" fill="#00f"/>
<path d="M106.6 45.5l-2.2 2.2" fill="none" stroke="#00f" stroke-width=".34"/>
<circle cx="106.6" cy="45.5" r=".17" fill="#00f"/>
<path d="M106.6 45.5l1 1.1" fill="none" stroke="#00f" stroke-width=".34"/>
<circle cx="107.6" cy="46.6" r=".17" fill="#00f"/>
<path d="M93.3 46.6h3.6" fill="none" stroke="#f00" stroke-width=".34"/>
<circle cx="93.3" cy="46.6" r=".17" fill="#f00"/>
<path d="M107.6 46.6h3.6" fill="none" stroke="#f00" stroke-width=".34"/>
<circle cx="111.2" cy="46.6" r=".17" fill="#f00"/>
<path d="M104 74.5v.8" fill="none" stroke="#00f" stroke-width=".34"/>
<circle cx="104" cy="74.5" r=".17" fill="#00f"/>
<path d="M100.8 72.7h6.5" fill="none" stroke="#00f" stroke-width=".34"/>
<circle cx="100.8" cy="72.7" r=".17" fill="#00f"/>
<path d="M100.8 74.5h6.5" fill="none" stroke="#00f" stroke-width=".34"/>
<circle cx="100.8" cy="74.5" r=".17" fill="#00f"/>
<path d="M104 71.7v1" fill="none" stroke="#00f" stroke-width=".34"/>
<circle cx="104" cy="72.7" r=".17" fill="#00f"/>
<path d="M104 75.3v3.5" fill="none" stroke="#f00" stroke-width=".34"/>
<circle cx="104" cy="78.8" r=".17" fill="#f00"/>
<path d="M104 68.1v3.6" fill="none" stroke="#f00" stroke-width=".34"/>
<circle cx="104" cy="68.1" r=".17" fill="#f00"/>
<path d="M87.2 163.7l-1.1 1.1" fill="none" stroke="#00f" stroke-width=".34"/>
<circle cx="87.2" cy="163.7" r=".17" fill="#00f"/>
<path d="M87.2 163.7l2.2 2.2" fill="none" stroke="#00f" stroke-width=".34"/>
<circle cx="89.4" cy="165.9" r=".17" fill="#00f"/>
<path d="M91.5 163.7l-2.1 2.2" fill="none" stroke="#00f" stroke-width=".34"/>
<circle cx="91.5" cy="163.7" r=".17" fill="#00f"/>
<path d="M91.5 163.7l2.2 2.2" fill="none" stroke="#00f" stroke-width=".34"/>
<circle cx="93.7" cy="165.9" r=".17" fill="#00f"/>
<path d="M95.8 163.7l-2.1 2.2" fill="none" stroke="#00f" stroke-width=".34"/>
<circle cx="95.8" cy="163.7" r=".17" fill="#00f"/>
<path d="M95.8 163.7l1.1 1.1" fill="none" stroke="#00f" stroke-width=".34"/>
<circle cx="96.9" cy="164.8" r=".17" fill="#00f"/>
<path d="M82.6 164.8h3.5" fill="none" stroke="#f00" stroke-width=".34"/>
<circle cx="82.6" cy="164.8" r=".17" fill="#f00"/>
<path d="M96.9 164.8h3.6" fill="none" stroke="#f00" stroke-width=".34"/>
<circle cx="100.5" cy="164.8" r=".17" fill="#f00"/>
<path d="M172.1 43h50.1v125.4h-50.1z" fill="none" stroke="#00f" stroke-width=".34"/>
<path d="M168.5 161.2h3.6" fill="none" stroke="#f00" stroke-width=".34"/>
<circle cx="168.5" cy="161.2" r=".17" fill="#f00"/>
<path d="M168.5 150.5h3.6" fill="none" stroke="#f00" stroke-width=".34"/>
<circle cx="168.5" cy="150.5" r=".17" fill="#f00"/>
<path d="M222.2 139.7h3.6" fill="none" stroke="#f00" stroke-width=".34"/>
<circle cx="225.8" cy="139.7" r=".17" fill="#f00"/>
<path d="M168.5 86h3.6" fill="none" stroke="#f00" stroke-width=".34"/>
<circle cx="168.5" cy="86" r=".17" fill="#f00"/>
<path d="M168.5 96.7h3.6" fill="none" stroke="#f00" stroke-width=".34"/>
<circle cx="168.5" cy="96.7" r=".17" fill="#f00"/>
<path d="M168.5 60.9h3.6" fill="none" stroke="#f00" stroke-width=".34"/>
<circle cx="168.5" cy="60.9" r=".17" fill="#f00"/>
<path d="M168.5 50.2h3.6" fill="none" stroke="#f00" stroke-width=".34"/>
<circle cx="168.5" cy="50.2" r=".17" fill="#f00"/>
<path d="M222.2 50.2h3.6" fill="none" stroke="#f00" stroke-width=".34"/>
<circle cx="225.8" cy="50.2" r=".17" fill="#f00"/>
<path d="M222.2 53.8h3.6" fill="none" stroke="#f00" stroke-width=".34"/>
<circle cx="225.8" cy="53.8" r=".17" fill="#f00"/>
<path d="M222.2 57.4h3.6" fill="none" stroke="#f00" stroke-width=".34"/>
<circle cx="225.8" cy="57.4" r=".17" fill="#f00"/>
<path d="M222.2 60.9h3.6" fill="none" stroke="#f00" stroke-width=".34"/>
<circle cx="225.8" cy="60.9" r=".17" fill="#f00"/>
<circle cx="129.1" cy="60.9" r=".7" fill="#f0f"/>
<circle cx="129.1" cy="60.9" r=".7" fill="none" stroke="#f0f" stroke-width=".34"/>
<circle cx="129.1" cy="86" r=".7" fill="#f0f"/>
<circle cx="129.1" cy="86" r=".7" fill="none" stroke="#f0f" stroke-width=".34"/>
<circle cx="136.3" cy="96.7" r=".7" fill="#f0f"/>
<circle cx="136.3" cy="96.7" r=".7" fill="none" stroke="#f0f" stroke-width=".34"/>
<circle cx="136.3" cy="50.1" r=".7" fill="#f0f"/>
<circle cx="136.3" cy="50.1" r=".7" fill="none" stroke="#f0f" stroke-width=".34"/>
<text font-size="7.5" fill="#00f" x="82.6" y="23.9">5Gbps</text>
<text font-size="4.6" fill="#00f" x="82.6" y="32.4">電電PAD ON TRACE避避避避</text>
<g font-size="4.3">
<text x="304.3" y="267.5">P05.S1_USB</text>
<text x="304.3" y="278.2">980KU-SIRIUS-1AG-A10</text>
<text x="304.3" y="289">038KU-SIRIUS16Q-A100</text>
</g>
<g font-size="3.2" fill="#f00">
<text x="52.9" y="40.2">[28] D11705</text>
<text x="52.9" y="47.3">[28] D11707</text>
<text x="137" y="49.2">S1_USB_TX0+</text>
<text x="247.3" y="50.9">D11713 [28]</text>
<text x="137" y="60">S1_USB_TX0-</text>
<text x="247.3" y="54.5">D13007 [30]</text>
<text x="247.3" y="58.1">D12401 [28]</text>
<text x="247.3" y="61.6">D13009 [30]</text>
<text x="137" y="85">S1_USB_RX0-</text>
<text x="137" y="95.8">S1_USB_RX0+</text>
<text x="52.9" y="101">[28] D11711</text>
<text x="52.9" y="108.2">[28] D11709</text>
<text x="227.3" y="133.3">[28] UT1_URW05</text>
<text x="301" y="136.9">D12508 [30]</text>
<text x="74.3" y="147.6">[30] D12902</text>
<text x="137" y="149.5">S1_USB_D+</text>
<text x="140.6" y="144.4">UT1_UW07</text>
<text x="159.6" y="144.4">[28]</text>
<text x="74.3" y="158.4">[30] D12904</text>
<text x="137" y="160.3">S1_USB_D-</text>
</g>
<g font-size="3.2" fill="#000080">
<text x="89.7" y="38.7">R56</text>
<text x="89.7" y="45.9">R57</text>
<text x="107.6" y="42.3">10K-1-S2-WA</text>
<text x="173.9" y="42.3">SITE1F</text>
<text x="107.6" y="49.5">10K-1-S2-WA</text>
<text x="109.8" y="74.5">C349</text>
<text x="136.3" y="74.5">C348</text>
<text x="89.7" y="78.1">0.1U-10-X-S2-MU</text>
<text x="136.3" y="78.1">0.1U-10-X-S2-MU</text>
<text x="89.7" y="99.6">R58</text>
<text x="89.7" y="106.8">R59</text>
<text x="107.6" y="103.2">10K-1-S2-WA</text>
<text x="107.6" y="110.4">10K-1-S2-WA</text>
<text x="268.8" y="121.1">K5</text>
<text x="121.6" y="131.9">K4</text>
<text x="290.3" y="142.6">R62</text>
<text x="308.2" y="146.2">200-1-S4</text>
<text x="79" y="153.3">R60</text>
<text x="96.9" y="156.9">130-1-S4</text>
<text x="261.7" y="156.9">UA2-5NJ-A-V2</text>
<text x="79" y="164.1">R61</text>
<text x="96.9" y="167.7">130-1-S4 UA2-5NJ-A-V2</text>
<text x="172.1" y="171.2">SIRIUS</text>
</g>
<g font-size="3.2">
<text x="161.6" y="49.4">AH20</text>
<text x="224.7" y="49.4">AD17</text>
<text x="224.7" y="53">AD20</text>
<text x="224.7" y="56.6">AE20</text>
<text x="161.4" y="60.2">AG20</text>
<text x="224.7" y="60.2">AE18</text>
<text x="161.4" y="85.2">AG21</text>
<text x="161.6" y="96">AH21</text>
<text x="264.5" y="124.6">1</text>
<text x="238" y="126.1">UT1_UP5V</text>
<text x="264.5" y="131.8">8</text>
<text x="128" y="135.4">1</text>
<text x="139.9" y="136.9">UT1_UP5V</text>
<text x="278.5" y="135.4">2</text>
<text x="128" y="142.5">8</text>
<text x="224.7" y="138.9">AD18</text>
<text x="264.5" y="138.9">3</text>
<text x="278.5" y="142.5">4</text>
<text x="114.1" y="146.1">2</text>
<text x="128" y="149.7">3</text>
<text x="161.6" y="149.7">AH19</text>
<text x="264.5" y="149.7">6</text>
<text x="278.5" y="146.1">7</text>
<text x="327.2" y="144">DGND</text>
<text x="57.1" y="154.8">DGND</text>
<text x="114.1" y="153.3">4</text>
<text x="278.5" y="153.3">5</text>
<text x="114.1" y="156.8">7</text>
<text x="128" y="160.4">6</text>
<text x="161.4" y="160.4">AG19</text>
<text x="57.1" y="165.5">DGND</text>
<text x="114.1" y="164">5</text>
<text x="318.6" y="255.8">A1</text>
<text x="336.5" y="255.8">&lt;Modify Date&gt;</text>
<text x="379.5" y="252.2">&lt;Modify History&gt;</text>
<text x="386.6" y="255.8">Initiation</text>
<text x="300.7" y="262.9">Page Name</text>
<text x="318.6" y="259.3">Rev.</text>
<text x="343.7" y="259.3">Date</text>
<text x="361.6" y="262.9">Designer:</text>
<text x="383.1" y="259.3">Modify History</text>
<text x="383.1" y="262.9">Henry Yuan</text>
<text x="361.6" y="266.5">Ext.Num.:</text>
<text x="386.6" y="266.5">213</text>
<text x="300.7" y="273.7">Product Name</text>
<text x="361.6" y="270.1">Approver:</text>
<text x="361.6" y="273.7">Ext.Num.:</text>
<text x="383.1" y="270.1">&lt;Approver&gt;</text>
<text x="386.6" y="273.7">&lt;Ext.&gt;</text>
<text x="361.6" y="277.2">Date:</text>
<text x="372.3" y="280.8">Wednesday, December 20, 2017</text>
<text x="254.1" y="288">TEL:+886-3-5509980</text>
<text x="300.7" y="284.4">PCB Number</text>
<text x="361.6" y="284.4">Rev.</text>
<text x="379.5" y="284.4">Size</text>
<text x="397.4" y="284.4">PAGE</text>
<text x="254.1" y="291.6">FAX:+886-3-5501880</text>
<text x="366.6" y="290.9">&lt;RevCode&gt; A4</text>
<text x="398.5" y="291.6">7</text>
<text x="404.5" y="291.6">of</text>
<text x="411.3" y="291.6">34</text>
<text x="247" y="295.1">E-Mail:Service@KSMT.COM.TW</text>
</g>
<g font-size="3.2" fill="#004080">
<text x="173.9" y="51.6">USB_TX0P</text>
<text x="208.8" y="51.6">USB_ID</text>
<text x="195.9" y="58.8">USB_PWR_PAD</text>
<text x="198.8" y="55.2">USB_OC_PAD</text>
<text x="173.9" y="62.4">USB_TX0N</text>
<text x="203.2" y="62.4">USB_VBUS</text>
<text x="173.9" y="87.4">USB_RX0N</text>
<text x="173.9" y="98.2">USB_RX0P</text>
<text x="199" y="141.1">USB_RESREF</text>
<text x="173.9" y="151.9">USB_DP</text>
<text x="173.9" y="162.6">USB_DN</text>
</g>
<g font-size="3.2" fill="#00f">
<text x="272.4" y="124.3">V+</text>
<text x="272.4" y="131.5">V-</text>
<text x="117.7" y="135.1">V+</text>
<text x="117.7" y="142.2">V-</text>
</g>
<g font-size="3.1">
<text x="52.5" y="2.8">4</text>
<text x="157.2" y="2.8">3</text>
<text x="261.9" y="2.8">2</text>
<text x="366.5" y="2.8">1</text>
<text x=".2" y="39.8">D</text>
<text x="418.9" y="39.8">D</text>
<text x=".2" y="113.7">C</text>
<text x="418.9" y="113.7">C</text>
<text x=".2" y="187.7">B</text>
<text x="418.9" y="187.7">B</text>
<text x=".2" y="261.7">A</text>
<text x="418.9" y="261.7">A</text>
</g>
</svg>
